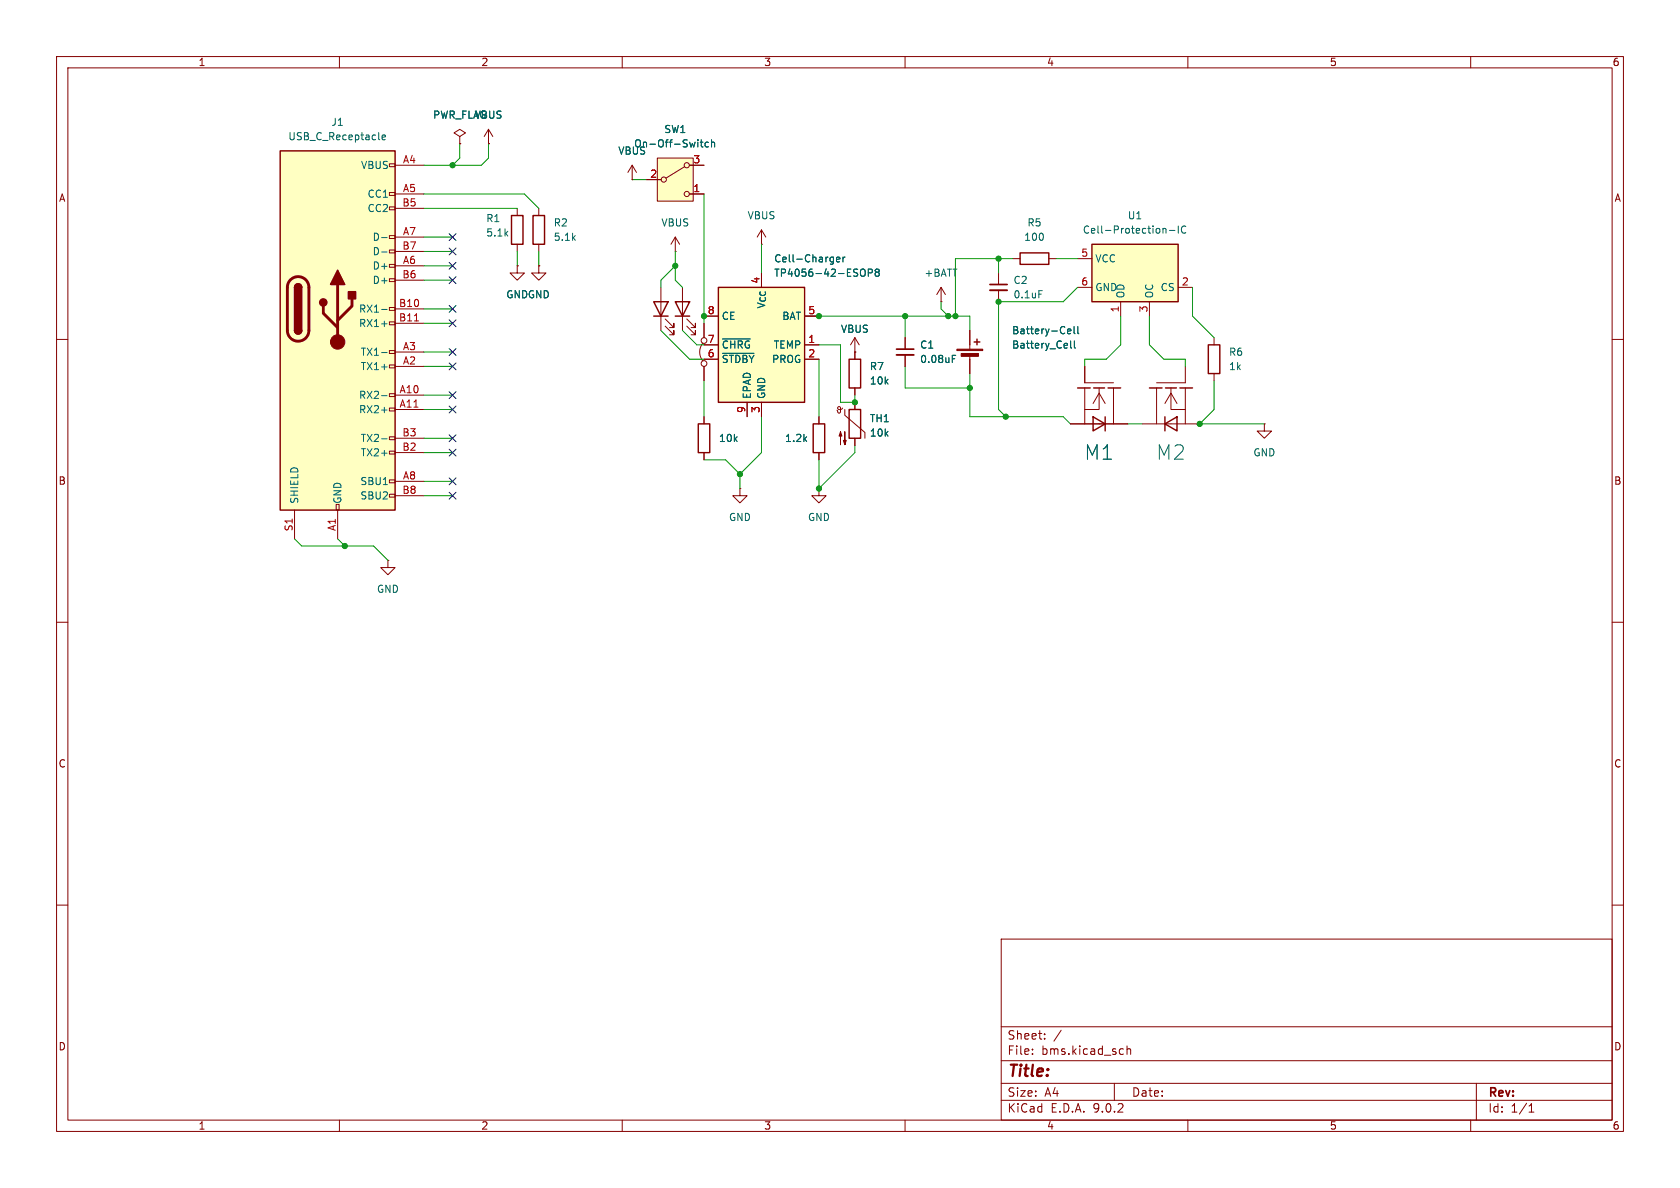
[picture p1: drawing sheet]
<svg xmlns="http://www.w3.org/2000/svg" width="297mm" height="210mm" viewBox="0 0 297 210" stroke-linecap="round" stroke-linejoin="round" font-family="sans-serif">
<g fill="none" stroke="#840000" stroke-width=".18">
<path d="M10 10h277v190h-277zM12 12h273v186h-273zM60 10v2M110 10v2M160 10v2M210 10v2M260 10v2M81.3 24.1l1-.6-1-.6-1 .6 1 .6v1.3M81.3 25.4h.1M91.4 36.8v1.3M95.2 36.8v1.3M111.8 31.8h.1"/>
<path d="M111.8 29.2l-.8 1.3M111.8 29.2l.7 1.3M111.8 29.2v2.6M91.4 47v1.3h1.3l-1.3 1.2-1.2-1.2h1.2M91.4 47h.1M91.4 43.2v1.3M95.2 47v1.3h1.3l-1.3 1.2-1.2-1.2h1.2M95.2 47h.1M95.2 43.2v1.3M116.8 50.8v7.6M117.6 57.7l1.5 1.5v-.8v.8h-.7M117.6 56.4l1.5 1.5v-.7v.7h-.7"/>
<path d="M120.6 50.8v7.6M121.4 57.7l1.5 1.5v-.8v.8h-.7M121.4 56.4l1.5 1.5v-.7v.7h-.7M160 59.7v2M166.4 53.3h.1M166.4 50.8l-.8 1.3M166.4 50.8l.7 1.3M166.4 50.8v2.5M171.4 58.4v3.3M176.5 48.3v2M176.5 51.3v2M10 60h2"/>
<path d="M151.1 62.2v1.3M151.1 68.6v1.3M160 62.7v2.1M171.4 62.7v3.3M285 60h2M10 110h2M285 110h2M10 160h2M177 166h108v32h-108zM285 160h2M60 198v2M110 198v2"/>
<path d="M160 198v2M177 194.5h108M177 191.5h108M177 187.5h108M177 181.5h108M182.5 186.3v.1M182.5 185.5v.1M184.7 183.6v.1M184.7 182.8v.1M187.6 182.1l-1.3 2M197 191.5v3M198.5 185.4l.1 .1"/>
<path d="M198.6 186.3l-.1 .1M199.2 184.9v1.5M199.2 185.5l.3-.1 .3 .1 .1 .9M210 198v2M260 198v2M261 191.5v6.5M270.3 196.6h.9M270.3 195.5l.4-.4v1.5"/>
</g>
<path d="M90.4 38.1h2.1v5.1h-2.1zM94.2 38.1h2.1v5.1h-2.1zM115.6 53.3h2.5l-1.3 2.6zM115.6 55.9h2.5M119.4 53.3h2.5l-1.3 2.6zM119.4 55.9h2.5M172.7 59.9v1.1M150.1 63.5h2v5.1h-2zM172.2 60.5h1" fill="none" stroke="#840000" stroke-width=".25"/>
<g fill="#840000" stroke="#840000" stroke-width=".18">
<path d="M169.2 61.7h4.5v.3h-4.5z"/>
<path d="M169.9 62.5h3.1v.5h-3.1z"/>
</g>
<path d="M183.7 51.4h.6M188.7 58.6l.6-.1v-.3h-.4l-.2 .1 .1 .6h.5M189.9 57.7v1.1l.2 .2M190.5 57.7v1.1l.2 .2M168.4 63.4h.4M168.4 62.8h.6M189.3 60.3v1.1l.2 .1M189.9 60.3v1.1l.2 .1" fill="none" stroke="#006464" stroke-width=".18"/>
<path d="M175 50.3h3.1M158.5 61.7h3" fill="none" stroke="#840000" stroke-width=".3"/>
<path d="M175 51.3h3.1M158.5 62.7h3" fill="none" stroke="#840000" stroke-width=".33"/>
<path d="M116.2 27.9h6.4v7.7h-6.4z" fill="#ffffc2"/>
<g fill="none" stroke="#840000" stroke-width=".18">
<path d="M86.4 25.4h.1M86.4 22.9l-.8 1.2M86.4 22.9l.7 1.2M86.4 22.9v2.5M114.3 31.8h2.5M116.2 27.9h6.4v7.7h-6.4zM121 29.5l-3.3 2M121.9 29.2h2.6M121.9 34.3h2.6M119.4 44.5h.1M119.4 41.9l-.8 1.3M119.4 41.9l.7 1.3"/>
<path d="M119.4 41.9v2.6M124.5 57.2v2.5M134.6 43.2h.1M134.6 40.6l-.7 1.3M134.6 40.6l.8 1.3M134.6 40.6v2.6M151.1 59.7v2.5M151.1 59.7l-.7 1.3M151.1 59.7l.8 1.3M124.2 60.7a2.54 2.54 0 0 0 0 3.1M124.5 64.8v2.5M124.5 73.7v1.2"/>
<path d="M144.8 73.7v1.2M148 72.5l.1 .3M149 72.1l-.3 .3h-.4l-.2-.3 .1-.2h.2l.2 .1v.8l-.3 .2-.2-.2M149.4 72.4v1l3.5 3.1v1M151.1 62.2h.1M151.1 71.1v1.3M151.1 77.5v1.2M124.5 80v1.3M130.8 86.4v1.2h1.3l-1.3 1.3-1.3-1.3h1.3M130.8 86.4h.1M144.8 86.4v1.2h1.2l-1.2 1.3-1.3-1.3h1.3M144.8 86.4h.1"/>
<path d="M144.8 80v1.3"/>
<circle cx="117.3" cy="31.8" r=".46"/>
<circle cx="121.4" cy="34.3" r=".46"/>
<circle cx="121.4" cy="29.2" r=".46"/>
<circle cx="124.5" cy="64.3" r=".51"/>
<circle cx="124.5" cy="60.2" r=".51"/>
</g>
<path d="M123.8 25.1h.5M124 24.7v1.1l.3 .2M125.2 25.2l-.3-.1-.3 .3 .2 .5h.4M125.8 25.3l.2-.2 .3 .1v.8M125.8 24.7v1.3" fill="none" stroke="#006464" stroke-width=".18"/>
<g fill="#840000" stroke="#840000" stroke-width=".18">
<path d="M148.6 76.3l.2 .8h-.5l.3-.8v2.3z"/>
<path d="M149.4 76.3v2.3l-.3-.7h.5l-.2 .7z"/>
</g>
<path d="M123.4 74.9h2.1v5.1h-2.1zM143.8 74.9h2v5.1h-2zM150.1 72.4h2v5.1h-2z" fill="none" stroke="#840000" stroke-width=".25"/>
<path d="M127 50.8h15.2v20.3h-15.2z" fill="#ffffc2"/>
<path d="M127 50.8h15.2v20.3h-15.2zM180.3 44.7h5.1v2h-5.1z" fill="none" stroke="#840000" stroke-width=".25"/>
<path d="M124.5 55.9h2.5M142.2 55.9h2.6M179.1 45.7h1.2M185.4 45.7h1.3M124.5 61h2.5M124.5 63.5h2.5M132.1 71.1v2.6M134.6 71.1v2.6M142.2 61h2.6M142.2 63.5h2.6" fill="none" stroke="#840000" stroke-width=".18"/>
<path d="M127.7 59.9h4.9M147.9 45.9l.6-.1-.1-.3h-.3l-.2 .1v.6h.5M149 45.5v.8M149.4 45.5l-.4 .2M152.4 47.6a.43 .43 0 0 1 .6 .4v.4a.43 .43 0 0 1-.6 .4M153.5 48.2h.6l.1-.2v-.3l-.7-.1v1.2M155 48.1l-.3-.2 .3-.3h.2l.2 .2-.2 .3M155 48.1l-.3 .3 .1 .3 .2 .1h.3l.1-.2v-.2l-.2-.3M155 48.1h.2M127.7 62.5h5.6" fill="none" stroke="#006464" stroke-width=".18"/>
<path d="M193 43.2h15.3v10.1h-15.3z" fill="#ffffc2"/>
<path d="M193 43.2h15.3v10.1h-15.3zM190.5 68.6h2.2M193.2 73.7l2.2 1.2-2.2 1.3zM193.3 68.6h2M195.4 73.7v2.5M195.9 68.6h2.2M203.2 68.6h2.2M205.9 74.9l2.2-1.2v2.5zM205.9 73.7v2.5M206 68.6h2M208.6 68.6h2.2M213.6 61h2v5h-2z" fill="none" stroke="#840000" stroke-width=".25"/>
<g fill="none" stroke="#840000" stroke-width=".18">
<path d="M190.5 45.7h2.5M190.5 50.8h2.5M198.1 53.3v2.6M203.2 53.3v2.6M208.3 50.8h2.5M214.6 59.7v1.3M189.2 74.9h10.2M191.8 64.8v2.9h5M191.8 68.6v6.3M193.2 71.3l1.1-1.8 1.1 1.8M194.3 68.6v3.8h-2.5M196.8 68.6v6.3"/>
<path d="M201.9 74.9h10.2M204.5 68.6v6.3M205.9 71.3l1.1-1.8 1.1 1.8M207 68.6v3.8h2.5M209.5 64.8v2.9h-5M209.5 68.6v6.3M214.6 66v1.3M223.5 74.9v1.3h1.3l-1.3 1.3-1.3-1.3h1.3M223.5 74.9h.1"/>
</g>
<path d="M208.3 39.9v1.3M205.8 40.4l.3 .2v.6M206.7 40.7h1M209.6 40.1a.6 .6 0 0 0-.8 .4 .6 .6 0 0 0 .6 .7l.2-.1" fill="none" stroke="#006464" stroke-width=".18"/>
<path d="M49.5 26.7h20.3v63.5h-20.3z" fill="#ffffc2"/>
<g fill="none" stroke="#840000" stroke-width=".18">
<path d="M68.8 29h1v.5h-1zM68.8 34h1v.5h-1zM68.8 36.6h1v.5h-1zM69.8 29.2h5.1M69.8 34.3h5.1M69.8 36.8h5.1M81.3 25.4h.1M86.4 25.4h.1M111.8 31.8h.1M114.3 31.8h2.5M121.9 29.2h2.6M121.9 34.3h2.6"/>
<path d="M68.8 41.7h1v.5h-1zM68.8 44.2h1v.5h-1zM68.8 46.7h1v.5h-1zM68.8 49.3h1v.5h-1zM68.8 54.4h1v.5h-1zM68.8 56.9h1v.5h-1zM69.8 41.9h5.1M69.8 44.5h5.1M69.8 47h5.1M69.8 49.5h5.1M69.8 54.6h5.1M69.8 57.2h5.1"/>
<path d="M91.4 47h.1M95.2 47h.1M124.5 57.2v2.5M124.5 55.9h2.5M142.2 55.9h2.6M160 59.7v2M171.4 58.4v2.6M68.8 62h1v.5h-1zM68.8 64.5h1v.5h-1zM68.8 69.6h1v.5h-1zM68.8 72.1h1v.5h-1zM68.8 77.2h1v.5h-1z"/>
<path d="M68.8 79.8h1v.5h-1zM69.8 62.2h5.1M69.8 64.8h5.1M69.8 69.9h5.1M69.8 72.4h5.1M69.8 77.5h5.1M124.5 64.8v2.5M124.5 73.7v1.2M124.5 61h2.5M124.5 63.5h2.5M132.1 71.1v2.6M134.6 71.1v2.6"/>
<path d="M142.2 61h2.6M142.2 63.5h2.6M144.8 73.7v1.2M151.1 62.2h.1M151.1 62.2v1.3M151.1 68.6v1.3M151.1 71.1v1.3M151.1 77.5v1.2M160 62.7v2.1M171.4 63.5v2.5M189.2 74.9h10.2M191.8 64.8v2.9"/>
<path d="M52.1 90.2v5.1M59.4 89.2h.5v1h-.5zM59.7 90.2v5.1M68.6 99.1v1.2h1.2l-1.2 1.3-1.3-1.3h1.3M68.6 99.1h.1M68.8 84.8h1v.5h-1zM68.8 87.4h1v.5h-1zM69.8 80h5.1M69.8 85.1h5.1M69.8 87.6h5.1M124.5 80v1.3M144.8 80v1.3"/>
</g>
<path d="M49.5 26.7h20.3v63.5h-20.3zM52.1 50.8a.64 .64 0 0 1 .6-.6 .64 .64 0 0 1 .6 .6M52.1 58.4a.64 .64 0 0 0 .6 .7 .64 .64 0 0 0 .6-.7" fill="none" stroke="#840000" stroke-width=".25"/>
<path d="M51.4 49.5a1.9 1.9 0 0 1 2-.5 1.9 1.9 0 0 1 1.2 1.8v7.6a1.91 1.91 0 0 1-1.9 1.9 1.91 1.91 0 0 1-1.9-1.9v-7.7l.2-.7zM57.1 54.1v1.3l2.6 2.5M59.7 50.3v10.2M62.2 52.8v1.3l-2.5 2.5" fill="none" stroke="#840000" stroke-width=".51"/>
<g fill="#840000" stroke="#840000" stroke-width=".25">
<path d="M52.1 50.8h1.2v7.6h-1.2z"/>
<path d="M52.3 50.4a.64 .64 0 0 1 .6-.2 .64 .64 0 0 1 .4 .6h-1.2z"/>
<path d="M52.1 58.4h1.2a.64 .64 0 0 1-.6 .7 .64 .64 0 0 1-.6-.7z"/>
<path d="M59.7 47.8l1.3 2.5h-2.6z"/>
<path d="M61.6 51.6h1.3v1.2h-1.3z"/>
<circle cx="57.1" cy="53.5" r=".63"/>
</g>
<circle cx="59.7" cy="60.5" r="1.27" fill="#840000" stroke="#840000" stroke-width=".18"/>
<g fill="none" stroke="#006464" stroke-width=".18">
<path d="M67.6 24.3l.6-.1-.1-.3h-.4l-.1 .1v.6h.5M123.8 25.1h.5M124 24.7v1.1l.3 .2M125.2 25.2l-.3-.1-.3 .3 .2 .5h.4M125.8 25.3l.2-.2 .3 .1v.8M125.8 24.7v1.3M67.5 42h.9M67.5 44.5h.9M67.5 54.7h.9M67.5 57.2h.9M127.7 59.9h4.9M147.9 45.9l.6-.1-.1-.3h-.3l-.2 .1v.6h.5"/>
<path d="M149 45.5v.8M149.4 45.5l-.4 .2M152.4 47.6a.43 .43 0 0 1 .6 .4v.4a.43 .43 0 0 1-.6 .4M153.5 48.2h.6l.1-.2v-.3l-.7-.1v1.2M155 48.1l-.3-.2 .3-.3h.2l.2 .2-.2 .3M155 48.1l-.3 .3 .1 .3 .2 .1h.3l.1-.2v-.2l-.2-.3M155 48.1h.2M188.7 58.6l.6-.1v-.3h-.4l-.2 .1 .1 .6h.5M189.9 57.7v1.1l.2 .2M190.5 57.7v1.1l.2 .2M67.5 62.3h.9M67.5 69.9h.9"/>
<path d="M67.5 72.5h.9M67.5 77.6h.9M127.7 62.5h5.6M168.4 63.4h.4M168.4 62.8h.6M189.3 60.3v1.1l.2 .1M189.9 60.3v1.1l.2 .1"/>
</g>
<path d="M73.3 56.7h.7" fill="none" stroke="#a90000" stroke-width=".18"/>
<g fill="none" stroke="#009600" stroke-width=".18">
<path d="M74.9 34.3h17.8l2.5 2.5M74.9 36.8h16.5M81.3 25.4v2.5l-1.3 1.3M86.4 25.4v2.5l-1.3 1.3h-10.2M111.8 31.8h2.5M124.5 34.3v22.9M74.9 54.6h5.1M74.9 57.2h5.1M74.9 41.9h5.1M74.9 44.5h5.1M74.9 47h5.1M74.9 49.5h5.1"/>
<path d="M91.4 44.5v2.5M95.2 44.5v2.5M116.8 58.4l5.1 5.1h2.6M119.4 44.5v5l1.2 1.3M119.4 47l-2.6 2.5v1.3M120.6 58.4l2.6 2.6h1.3M134.6 43.2v5.1M142.2 55.9h29.2v2.5M160 55.9v3.8M166.4 53.3v1.3l1.2 1.3M176.5 45.7v2.6M179.1 45.7h-10.2v10.2"/>
<path d="M186.7 45.7h3.8M190.5 50.8l-2.5 2.5h-11.5v19.1l1.3 1.3M198.1 55.9v5.1l-2.5 2.5h-3.8v1.3M203.2 55.9v5.1l2.5 2.5h3.8v1.3M210.8 50.8v5.1l3.8 3.8M74.9 69.9h5.1M74.9 72.4h5.1M74.9 64.8h5.1M74.9 62.2h5.1M74.9 77.5h5.1M124.5 67.3v6.4M134.6 73.7v6.3l-3.8 3.8"/>
<path d="M144.8 61h3.8v10.1h2.5v-1.2M144.8 63.5v10.2M151.1 78.7v1.3l-6.3 6.4v-5.1M160 64.8v3.8h11.4M171.4 66v7.7h16.6l1.2 1.2M199.4 74.9h2.5M214.6 67.3v5.1l-2.5 2.5h11.4M52.1 95.3l1.2 1.2h12.7l2.6 2.6M59.7 95.3l1.3 1.2M74.9 80h5.1M74.9 85.1h5.1M74.9 87.6h5.1"/>
<path d="M124.5 81.3h3.8l2.5 2.5M130.8 83.8v2.6"/>
</g>
<g fill="none" stroke="#000084" stroke-width=".18">
<path d="M79.4 54l1.2 1.2M79.4 56.5l1.2 1.3M79.4 48.9l1.2 1.2M79.4 41.3l1.2 1.2M79.4 43.8l1.2 1.3M79.4 46.4l1.2 1.2M80.6 54l-1.2 1.2M80.6 56.5l-1.2 1.3M80.6 48.9l-1.2 1.2M80.6 41.3l-1.2 1.2M80.6 43.8l-1.2 1.3M80.6 46.4l-1.2 1.2"/>
<path d="M79.4 76.9l1.2 1.2M79.4 71.8l1.2 1.2M79.4 69.2l1.2 1.3M79.4 64.2l1.2 1.2M79.4 61.6l1.2 1.2M79.4 79.4l1.2 1.2M80.6 76.9l-1.2 1.2M80.6 71.8l-1.2 1.2M80.6 69.2l-1.2 1.3M80.6 64.2l-1.2 1.2M80.6 61.6l-1.2 1.2M80.6 79.4l-1.2 1.2"/>
<path d="M79.4 84.5l1.2 1.2M79.4 87l1.2 1.2M80.6 84.5l-1.2 1.2M80.6 87l-1.2 1.2"/>
</g>
<g fill="#009600" stroke="#009600" stroke-width=".18">
<circle cx="61" cy="96.5" r=".46"/>
<circle cx="176.5" cy="53.3" r=".46"/>
<circle cx="176.5" cy="45.7" r=".46"/>
<circle cx="167.6" cy="55.9" r=".46"/>
<circle cx="168.9" cy="55.9" r=".46"/>
<circle cx="160" cy="55.9" r=".46"/>
<circle cx="80" cy="29.2" r=".46"/>
<circle cx="119.4" cy="47" r=".46"/>
<circle cx="144.8" cy="55.9" r=".46"/>
<circle cx="144.8" cy="86.4" r=".46"/>
<circle cx="130.8" cy="83.8" r=".46"/>
<circle cx="151.1" cy="71.1" r=".46"/>
<circle cx="124.5" cy="55.9" r=".46"/>
<circle cx="171.4" cy="68.6" r=".46"/>
<circle cx="177.8" cy="73.7" r=".46"/>
<circle cx="212.1" cy="74.9" r=".46"/>
</g>
<g font-size="3.5" fill="#006464">
<text x="191.7" y="81.5">M1</text>
<text x="204.4" y="81.5">M2</text>
</g>
<text font-size="2.8" fill="#840000" x="178" y="190.9">Title:</text>
<g font-size="2.1" fill="#840000">
<text x="178" y="184">Sheet:</text>
<text x="178" y="186.7">File:</text>
<text x="184.1" y="186.7">bms.kicad_sch</text>
<text x="178" y="196.9">KiCad</text>
<text x="178" y="194.1">Size:</text>
<text x="184.7" y="194.1">A4</text>
<text x="185.7" y="196.9">E.D.A.</text>
<text x="193.3" y="196.9">9.0.2</text>
<text x="200" y="194.1">Date:</text>
<text x="263" y="194.3">Rev:</text>
<text x="263" y="196.9">Id:</text>
<text x="267.1" y="196.9">1/1</text>
</g>
<g font-size="1.8" fill="#840000">
<text x="35" y="11.9">1</text>
<text x="85" y="11.9">2</text>
<text x="135" y="11.9">3</text>
<text x="185" y="11.9">4</text>
<text x="235" y="11.9">5</text>
<text x="285" y="11.9">6</text>
<text x="10.3" y="35.9">A</text>
<text x="285.3" y="35.9">A</text>
<text x="10.3" y="85.9">B</text>
<text x="285.3" y="85.9">B</text>
<text x="10.3" y="135.9">C</text>
<text x="285.3" y="135.9">C</text>
<text x="10.3" y="185.9">D</text>
<text x="285.3" y="185.9">D</text>
<text x="35" y="199.9">1</text>
<text x="85" y="199.9">2</text>
<text x="135" y="199.9">3</text>
<text x="185" y="199.9">4</text>
<text x="235" y="199.9">5</text>
<text x="285" y="199.9">6</text>
</g>
<g font-size="1.8" fill="#006464">
<text x="58.5" y="22.5">J1</text>
<text x="76.5" y="21.2">PWR_FLAG</text>
<text x="83.8" y="21.2">VBUS</text>
<text x="117.3" y="23.7">SW1</text>
<text x="50.9" y="25">USB_C_Receptacle</text>
<text x="109.2" y="27.5">VBUS</text>
<text x="112" y="26.3">On-Off-Switch</text>
<text x="63.7" y="30.1">VBUS</text>
<text x="64.9" y="35.2">CC1</text>
<text x="64.9" y="37.7">CC2</text>
<text x="85.9" y="39.5">R1</text>
<text x="97.8" y="40.2">R2</text>
<text x="116.8" y="40.2">VBUS</text>
<text x="132.1" y="39">VBUS</text>
<text x="181.5" y="40.2">R5</text>
<text x="191.3" y="41.5">Cell-Protection-IC</text>
<text x="199.3" y="39">U1</text>
<text x="65.8" y="42.8">D-</text>
<text x="65.8" y="45.3">D-</text>
<text x="65.8" y="47.9">D+</text>
<text x="85.9" y="42">5.1k</text>
<text x="97.8" y="42.8">5.1k</text>
<text x="136.8" y="46.6">Cell-Charger</text>
<text x="181" y="42.8">100</text>
<text x="193.5" y="46.6">VCC</text>
<text x="65.8" y="50.4">D+</text>
<text x="89.4" y="52.9">GNDGND</text>
<text x="136.8" y="49.1">TP4056-42-ESOP8</text>
<text x="163.3" y="49.1">+BATT</text>
<text x="179.1" y="50.4">C2</text>
<text x="179.1" y="52.9">0.1uF</text>
<text x="193.5" y="51.7">GND</text>
<text x="199" y="52.8" transform="rotate(-90 199 52.8)">OD</text>
<text x="204.1" y="52.8" transform="rotate(-90 204.1 52.8)">OC</text>
<text x="205.1" y="51.7">CS</text>
<text x="63.4" y="55.5">RX1-</text>
<text x="63.4" y="58">RX1+</text>
<text x="127.5" y="56.7">CE</text>
<text x="135.5" y="54.7" transform="rotate(-90 135.5 54.7)">V_{CC}</text>
<text x="138.2" y="56.7">BAT</text>
<text x="148.6" y="59">VBUS</text>
<text x="178.8" y="59.3">Battery-Cell</text>
<text x="63.7" y="63.1">TX1-</text>
<text x="63.7" y="65.6">TX1+</text>
<text x="127.5" y="61.8">~{CHRG}</text>
<text x="127.5" y="64.4">~{STDBY} PROG</text>
<text x="136.7" y="61.8">TEMP</text>
<text x="153.7" y="65.6">R7</text>
<text x="162.6" y="61.8">C1</text>
<text x="162.6" y="64.4">0.08uF</text>
<text x="178.8" y="61.8">Battery_Cell</text>
<text x="217.2" y="63.1">R6</text>
<text x="217.2" y="65.6">1k</text>
<text x="63.4" y="70.7">RX2-</text>
<text x="132.9" y="70.6" transform="rotate(-90 132.9 70.6)">EPAD</text>
<text x="135.5" y="70.6" transform="rotate(-90 135.5 70.6)">GND</text>
<text x="153.7" y="68.2">10k</text>
<text x="63.4" y="73.3">RX2+</text>
<text x="153.7" y="77.4">10k</text>
<text x="153.7" y="74.8">TH1</text>
<text x="63.7" y="78.3">TX2-</text>
<text x="63.7" y="80.9">TX2+</text>
<text x="127" y="78.3">10k</text>
<text x="138.7" y="78.3">1.2k</text>
<text x="221.5" y="80.9">GND</text>
<text x="52.9" y="89.2" transform="rotate(-90 52.9 89.2)">SHIELD</text>
<text x="60.6" y="89.2" transform="rotate(-90 60.6 89.2)">GND</text>
<text x="63.6" y="86">SBU1</text>
<text x="63.6" y="88.5">SBU2</text>
<text x="128.8" y="92.3">GND</text>
<text x="142.7" y="92.3">GND</text>
<text x="66.5" y="105">GND</text>
</g>
<g font-size="1.8" fill="#a90000">
<text x="71.1" y="29">A4</text>
<text x="122.5" y="29">3</text>
<text x="71.1" y="34">A5</text>
<text x="114.9" y="31.5">2</text>
<text x="122.5" y="34">1</text>
<text x="71" y="36.6">B5</text>
<text x="71.1" y="41.7">A7</text>
<text x="71" y="44.2">B7</text>
<text x="71.1" y="46.7">A6</text>
<text x="191.1" y="45.5">5</text>
<text x="71" y="49.3">B6</text>
<text x="134.4" y="50.2" transform="rotate(-90 134.4 50.2)">4</text>
<text x="191.1" y="50.5">6</text>
<text x="208.8" y="50.5">2</text>
<text x="70.4" y="54.4">B10</text>
<text x="70.4" y="56.9">B11</text>
<text x="125" y="55.6">8</text>
<text x="142.8" y="55.6">5</text>
<text x="197.9" y="55.3" transform="rotate(-90 197.9 55.3)">1</text>
<text x="202.9" y="55.3" transform="rotate(-90 202.9 55.3)">3</text>
<text x="71.1" y="62">A3</text>
<text x="71.1" y="64.5">A2</text>
<text x="125" y="60.7">7</text>
<text x="125" y="63.2">6</text>
<text x="142.8" y="60.7">1</text>
<text x="142.8" y="63.2">2</text>
<text x="70.5" y="69.6">A10</text>
<text x="70.5" y="72.1">A11</text>
<text x="71" y="77.2">B3</text>
<text x="131.8" y="73.1" transform="rotate(-90 131.8 73.1)">9</text>
<text x="134.4" y="73.1" transform="rotate(-90 134.4 73.1)">3</text>
<text x="71" y="79.8">B2</text>
<text x="71" y="87.4">B8</text>
<text x="71.1" y="84.8">A8</text>
<text x="51.8" y="94" transform="rotate(-90 51.8 94)">S1</text>
<text x="59.4" y="94" transform="rotate(-90 59.4 94)">A1</text>
</g>
</svg>
